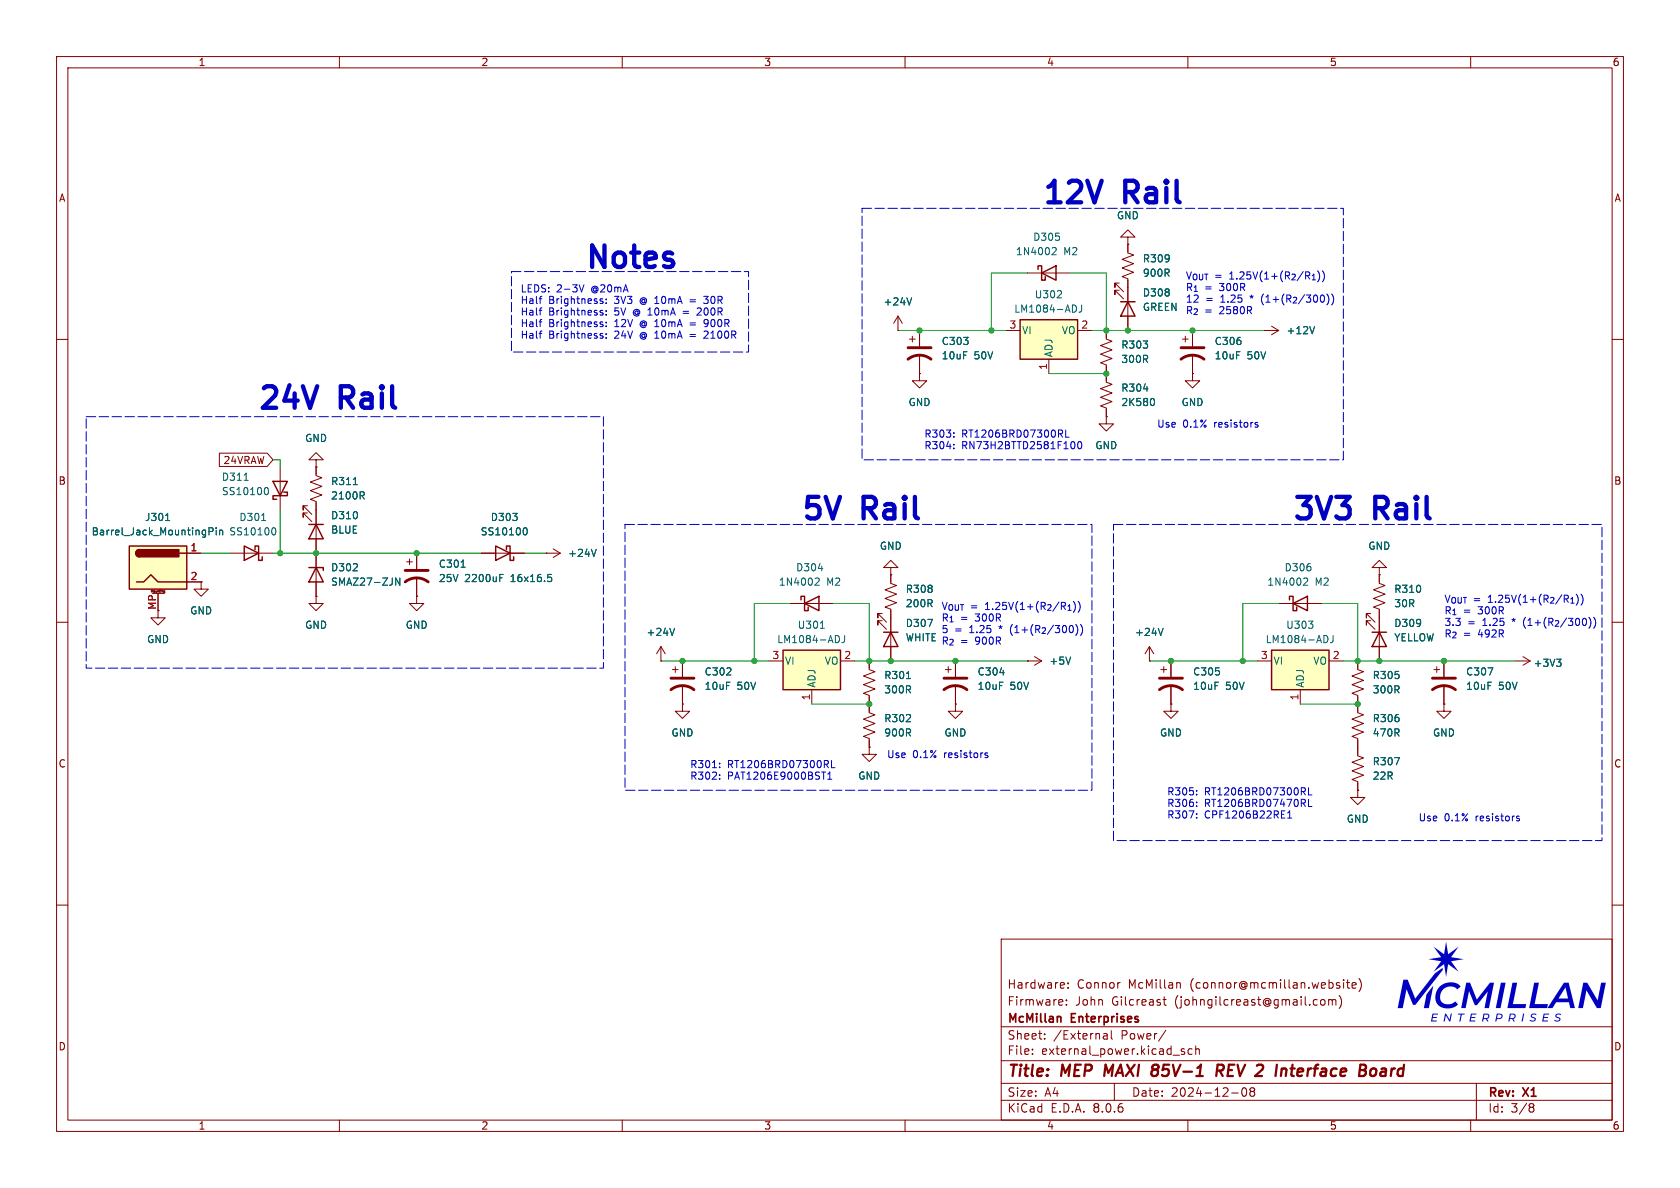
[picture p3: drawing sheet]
<svg xmlns="http://www.w3.org/2000/svg" width="297mm" height="210mm" viewBox="0 0 297 210" stroke-linecap="round" stroke-linejoin="round" font-family="sans-serif">
<g fill="none" stroke="#840000" stroke-width=".18">
<path d="M10 10h277v190h-277zM12 12h273v186h-273zM60 10v2M110 10v2M160 10v2M210 10v2M260 10v2M10 60h2M285 60h2M10 110h2M285 110h2M10 160h2"/>
<path d="M285 160h2M177 166h108v32h-108zM187.8 176.8l.1 .3-.7 .1M188.5 177.6v.1M188.5 176.8v.1M188.8 174.6v.1M188.8 173.8v.1M197.9 173.7h.1M205.6 176.7h.6M205.8 176.2v1.3l.4 .2M208.2 173.7h.3l.2 .2v.8M233.6 176.8l.4-.1 .2 .3v.4l-.2 .3-.4-.1-.1-.2v-.4z"/>
<path d="M234.9 176.8l.4-.1 .2 .2M234.9 176.7v1M235.5 176.9l.2-.2 .4 .1 .1 .9M235.5 176.9v.8M236.8 176.1a1.74 1.74 0 0 1-.1 2.2M237.5 173.2v.1M237.5 173.7v1M238 173.7h.6M238.2 173.2v1.3l.4 .2M239 174.2l.7-.1v-.3l-.5-.1-.2 .2 .1 .7h.6M240.2 173a1.72 1.72 0 0 1 0 2.3M60 198v2"/>
<path d="M110 198v2M160 198v2M177 194.5h108M177 191.5h108M177 187.5h108M177 181.5h108M182.5 186.3v.1M182.5 185.5v.1M184.7 183.6v.1M184.7 182.8v.1M195 183.5l.2 .2 .5-.1M195.1 182.8h.6v.9"/>
<path d="M195.7 183.1h-.5l-.2 .2M196.5 182.2v1.3l.2 .2M197 191.5v3M206.1 182.1l-1.3 2M208.8 185.7l.7 .4-.3 .3-.4-.1M209.4 185.5l-.4-.1-.2 .2M210 198v2M210.7 185.5l-.4-.1-.3 .3v.4l.2 .2h.5M211.4 185.5l.2-.1 .4 .1v.9M211.4 184.9v1.5M217.7 193.2h1.2M219.7 192.4l.2-.1a.81 .81 0 0 1 .6 .6 .81 .81 0 0 1-.3 .8l-.2 .1a.81 .81 0 0 1-.3-1.4z"/>
<path d="M221.2 192.9l-.2-.2 .2-.4 .5 .1 .1 .2-.3 .3M221.2 192.9l-.2 .3v.3l.2 .3 .5-.1 .1-.2-.1-.4-.2-.2M221.2 192.9h.3M260 198v2M261 191.5v6.5M270.6 195.1h.3l.3 .3-.3 .3M270.6 195.7h.3M270.9 195.7l.2 .2 .1 .4-.3 .3h-.3"/>
</g>
<g fill="none" stroke="#840000" stroke-width=".4">
<path d="M195.5 188.2l-.3 2M204 189.1h.4M204.1 188.2h.4M204.4 189.1l.2 .1M204.6 190l-.3 .2M204.6 189l-.2 .1M215.1 189.3h.8a.55 .55 0 0 0 .4-.5 .55 .55 0 0 0-.3-.6h-.7l-.3 2M215.6 189.3l.6 .9M228.1 188.9h.8M228.5 188.2l-.2 1.7 .1 .2 .3 .1M242.4 189.1a.52 .52 0 0 1 .5-.2 .52 .52 0 0 1 .4 .4v.5a.55 .55 0 0 1-.6 .4 .55 .55 0 0 1-.5-.4zM244.4 188.9l-.2 .1"/>
<path d="M244.8 189.4h-.5a.4 .4 0 0 0-.3 .4 .4 .4 0 0 0 .3 .4h.4"/>
</g>
<path d="M187.3 179.7l.3 .2v.8" fill="none" stroke="#840000" stroke-width=".3"/>
<g fill="#0000c2">
<path d="M269.3 179.2h.2l-.3 1.4h-.2z"/>
<path d="M253.4 167.4l1.9 1.3 .4-2.3 .3 2.3 1.9-1.3-1.4 1.8 2.3 .4-2.3 .3 1.4 1.9-1.9-1.4-.3 2.3-.4-2.3-1.9 1.4 1.4-1.9-2.3-.3 2.3-.4z"/>
<path d="M265.3 173.7h.9l-.9 4.5h-.9z"/>
<path d="M276.5 173.7h.8l1.1 4.5h-.8l-.2-1h-2.3l-.6 1h-.9l1.1-1.7h2.5l-.4-2-1.3 2h-.8z"/>
<path d="M267.4 173.7h.8l-.7 3.8h2.3l-.1 .7h-3.2z"/>
<path d="M271.2 173.7h.9l-.8 3.8h2.4l-.2 .7h-3.2z"/>
<path d="M275.1 179.3l.4-.1 .5 .1-.1 .1-.5-.1-.2 .2v.2l.7 .4-.1 .2-.2 .2-.4 .1-.4-.2v-.1l.5 .1 .4-.1-.1-.2-.6-.3z"/>
<path d="M279.9 173.7h.7l1.8 3.2 .7-3.2h.8l-.9 4.5h-.7l-1.8-3.1-.7 3.1h-.8z"/>
<path d="M272.9 179.2h1v.2h-.8l-.1 .4h.7l-.1 .2h-.7v.4h.8l-.1 .2h-1z"/>
<path d="M270.7 179.3l.4-.1 .5 .1v.1l-.5-.1-.3 .2 .1 .2 .6 .3v.3l-.2 .2-.5 .1-.4-.2 .1-.1 .4 .1 .4-.1v-.2l-.6-.3z"/>
<path d="M262.3 179.2h.7l.2 .2 .1 .4-.4 .3 .2 .5h-.2l-.2-.5h-.4l-.1 .5h-.2l.1-.6h.7l.3-.3-.1-.3h-.6l-.1 .6h-.2z"/>
<path d="M266.9 179.2h.7l.3 .2v.5l-.4 .2 .3 .5h-.2l-.3-.5h-.4l-.1 .5h-.2l.2-.6h.7l.3-.3-.2-.3h-.5l-.1 .6h-.2z"/>
<path d="M255.5 179.2h.1l.7 1.1 .2-1.1h.2l-.3 1.4h-.2l-.6-1.1-.2 1.1h-.2z"/>
<path d="M260 179.2h1v.2h-.8l-.1 .4h.7v.2h-.7l-.1 .4h.8v.2h-1z"/>
<path d="M257.8 179.2h1.1v.2h-.5l-.2 1.2h-.2l.2-1.2h-.4z"/>
<path d="M264.6 179.2h.8l.2 .2v.3l-.3 .4-.7 .1-.1 .4h-.2l.2-.6h.7l.2-.3-.1-.3h-.5l-.1 .6h-.2z"/>
<path d="M259.2 173.7h.7l1.2 3 2.3-3h.7l-.9 4.5h-.8l.6-2.9-1.9 2.4h-.4l-1-2.5-.6 3h-.8z"/>
<path d="M252.8 173.2l-2.6 3.3z"/>
<path d="M248.1 173.2h.8l1.3 3.3 3.5-4.4 1.3-1 .1 .3-4.9 6.2h-.4l-1.1-2.8-.7 3.4h-.9z"/>
<path d="M253.4 174.2l-.8 4h-.9l.5-2.4z"/>
<path d="M254.5 174.4a2.63 2.63 0 0 1 3.7 0l-.6 .5-.4-.4a1.77 1.77 0 0 0-2.2 .6 1.77 1.77 0 0 0 .1 2.2l.7 .2a1.75 1.75 0 0 0 1.5-.5l.5 .5a2.36 2.36 0 0 1-4-.7 2.71 2.71 0 0 1 .7-2.4z"/>
<path d="M253.2 179.2h1v.2h-.8l-.1 .4h.7v.2h-.7l-.1 .4h.8v.2h-1z"/>
</g>
<path d="M199.4 41.9h1.3l-1.3-1.3-1.3 1.3h1.3v1.3M199.4 43.2h.1M195.6 73.7v1.2h1.2l-1.2 1.3-1.3-1.3h1.3M195.6 73.7h.1M35.6 102.9v1.2h1.2l-1.2 1.3-1.3-1.3h1.3M35.6 102.9h.1M240 116.8v1.6l1 .3-2 .8 2 .8-2 .7 2 .8-2 .8 1 .3v1.6M240 139.7v1.3h1.3l-1.3 1.2-1.2-1.2h1.2M240 139.7h.1" fill="none" stroke="#840000" stroke-width=".18"/>
<path d="M22.9 96.5h10.1v7.6h-10.1z" fill="#ffffc2"/>
<path d="M22.9 96.5h10.1v7.6h-10.1zM24.6 97.2a.64 .64 0 0 0-.6 .6 .64 .64 0 0 0 .6 .6M31.7 97.8h1.3M54.6 92.7h2.5M55.9 92.7l1.2 2.6h-2.5zM24.1 102.9h1.3l1.3-1.3 1.2 1.3h5.1" fill="none" stroke="#840000" stroke-width=".25"/>
<g fill="#840000" stroke="#840000" stroke-width=".25">
<path d="M24.2 97.3l.4-.1v1.2a.63 .63 0 0 1-.5-.4 .63 .63 0 0 1 .1-.7z"/>
<path d="M24.6 97.2h7v1.2h-7z"/>
</g>
<g fill="none" stroke="#840000" stroke-width=".18">
<path d="M195.6 58.4v1.5l1 .4-2 .8 2 .7-2 .8 2 .8-2 .7 1 .4v1.5M223.5 58.4h.1M223.5 58.4h2.6M224.8 57.7l1.3 .7M226.1 58.4l-1.3 .8M33 97.8h2.6M54.4 89.4h-.8v.8v-.8l1.5 1.5M54.4 90.7h-.8v.7v-.7l1.5 1.5M55.9 90.2v7.6M71.9 99.3h1M72.4 98.8v1M73.7 97.8v2.8"/>
<path d="M26.8 104.7v-.4l.1 .3 .1-.3v.4M26.9 104.9h2.1M27.9 104.9v4.3h1.3l-1.3 1.3-1.2-1.3h1.2M28.2 104.3v.3M28.4 104.3h.1M29.1 104.7h-.1v-.2l.1-.1v.3l-.1 .1M33 102.9h2.6M73.7 105.4v1.3h1.2l-1.2 1.3-1.3-1.3h1.3M73.7 105.4h.1M73.7 102.1v3.3M203.2 116.8h.1M203.2 114.3l-.8 1.3"/>
<path d="M203.2 114.3v2.5M203.2 114.3l.8 1.3"/>
</g>
<g fill="none" stroke="#006464" stroke-width=".18">
<path d="M232.4 57.7l-.4 1.3M29.3 92h.7M37 94l.6-.1 .1-.2-.1-.3-.6-.1v1.3M38.2 93.3v.1M38.2 93.7v.9M38.8 93.7v.9M38.8 93.8l.2-.1 .3 .1 .1 .8M81.5 100.3h.7M88.3 102.1h.5M88.3 101.5h.7M96.9 101.5h.6M97 102h.3l.2 .3-.1 .5h-.4"/>
<path d="M205.6 111.1l-.4 1.2"/>
</g>
<path d="M71.6 102.9a3.3 3.3 0 0 1 4.1 0M71.6 100.8h4.1" fill="none" stroke="#840000" stroke-width=".51"/>
<path d="M180.3 56.5h10.2v7h-10.2z" fill="#ffffc2"/>
<g fill="none" stroke="#840000" stroke-width=".25">
<path d="M180.3 56.5h10.2v7h-10.2zM183.5 47.6v-.6h.6v2.5h.7v-.6M184.1 48.3l2.6-1.3v2.5zM198.1 53.3h2.6M199.4 53.3l1.3 2.6h-2.6zM43.2 96.5l2.5 1.3-2.5 1.3zM45.1 97.2v-.7h.6v2.6h.7v-.7M48.3 85.1h2.5l-1.3 2.5zM50.2 87h.6v.6h-2.5v.7h.6M87.6 96.5l2.6 1.3-2.6 1.3zM89.5 97.2v-.7h.7v2.6h.6v-.7M54.6 100.3h2.5v.5"/>
<path d="M55.9 100.3l1.2 2.6h-2.5zM156.2 111.8h2.5M157.5 111.8l1.2 2.5h-2.5z"/>
</g>
<g fill="none" stroke="#840000" stroke-width=".18">
<path d="M158.7 58.4h.1M158.7 55.9l-.7 1.3M158.7 55.9v2.5M158.7 55.9l.8 1.3M160.8 59.9h1M161.3 59.4v1.1M162.6 58.4v2.8M177.8 58.4h2.5M181.6 48.3h7.6M190.5 58.4h2.5M197.9 50h-.8v.8v-.8l1.5 1.6M197.9 51.3h-.8v.8v-.8l1.5 1.5"/>
<path d="M199.4 43.2v1.5l1 .4-2 .7 2 .8-2 .8 2 .7-2 .8 1 .4v9.1M209 59.9h1.1M209.5 59.4v1.1M210.8 58.4v2.8M162.6 66v1.3h1.2l-1.2 1.3-1.3-1.3h1.3M162.6 66h.1M162.6 62.7v3.3M185.4 63.5v2.5M195.6 66v1.6l1 .3-2 .8 2 .8-2 .7 2 .8-2 .8 1 .3v1.6M210.8 66v1.3h1.3l-1.3 1.3-1.3-1.3h1.3M210.8 66h.1M210.8 62.7v3.3"/>
<path d="M40.6 97.8h7.7M49.5 82.6v7.6M55.9 82.6v1.5l1 .4-2 .7 2 .8-2 .7 2 .8-2 .8 1 .3v1.6M55.9 81.3h1.2l-1.2-1.3-1.3 1.3h1.3v1.3M55.9 82.6h.1M55.9 97.8v7.6M85.1 97.8h7.6M96.5 97.8h.1M96.5 97.8h2.6M97.8 97l1.3 .8M99.1 97.8l-1.3 .8M55.9 105.4v1.3h1.2l-1.2 1.3-1.3-1.3h1.3"/>
<path d="M55.9 105.4h.1M156 108.5h-.8v.7v-.7l1.5 1.5M156 109.7h-.8v.8v-.8l1.5 1.6M157.5 100.3h1.2l-1.2-1.2-1.3 1.2h1.3v1.3M157.5 101.6h.1M157.5 101.6v1.5l1 .4-2 .8 2 .7-2 .8 2 .8-2 .7 1 .4v9.1M167.1 118.4h1M167.6 117.9v1M168.9 116.8v2.8M181.6 116.8h.1M181.6 116.8h2.5M182.9 116.1l1.2 .7"/>
<path d="M184.1 116.8l-1.2 .8M168.9 121.2v3.3"/>
</g>
<g fill="none" stroke="#006464" stroke-width=".18">
<path d="M161.2 52.6l-.5 1.3M186.2 43.8h.4l.1 .3-.8 .9h.8M186.9 52.6h.8M187.6 51.5v.4M189.9 53.9a.68 .68 0 0 1 .4 .7 .68 .68 0 0 1-.4 .6M191.2 53.9v.9a.41 .41 0 0 1-.5 .4M202.2 68.7h.7M203.8 70.4a.79 .79 0 0 1 0 1.3M43.2 84.9h.7M46.2 92h.8M46.9 86.2h.1a.68 .68 0 0 1 .5 .6 .68 .68 0 0 1-.5 .6h-.1M48.2 93.3h.1a.68 .68 0 0 1 .5 .6 .68 .68 0 0 1-.5 .7l-.1-.1"/>
<path d="M62.5 85.7h.7M64 87.6l.4 .6M64.2 86.9l.2 .3-.1 .3-.1 .1M92.7 93.3h.1a.68 .68 0 0 1 .4 .6 .68 .68 0 0 1-.4 .7l-.1-.1M105.4 97.1l-.4 1.3M70.7 102.2v1.2l-.7-1.2v1.2M164 109.5h.8l-.5 1.3M176.8 118.9h.7M189.3 116.1l-.4 1.3"/>
</g>
<path d="M160.5 63.5a3.3 3.3 0 0 1 4.1 0M160.5 61.5h4.1M208.8 63.5a3.3 3.3 0 0 1 4.1 0M208.8 61.5h4.1M166.9 119.9h4M166.9 121.9a3.3 3.3 0 0 1 4 0" fill="none" stroke="#840000" stroke-width=".51"/>
<path d="M138.4 114.9h10.2v7h-10.2z" fill="#ffffc2"/>
<path d="M138.4 114.9h10.2v7h-10.2zM141.6 106v-.6h.6v2.6h.7v-.7M142.2 106.7l2.6-1.3v2.6zM228 106v-.6h.6v2.6h.6v-.7M228.6 106.7l2.5-1.3v2.6zM242.6 111.8h2.5M243.8 111.8l1.3 2.5h-2.5z" fill="none" stroke="#840000" stroke-width=".25"/>
<g fill="none" stroke="#840000" stroke-width=".18">
<path d="M116.8 116.8h.1M116.8 114.3l-.7 1.3M116.8 114.3v2.5M116.8 114.3l.8 1.3M118.9 118.4h1M119.4 117.9v1M120.6 116.8v2.8M135.9 116.8h2.5M139.7 106.7h7.6M148.6 116.8h2.5M153.7 116.8v1.6l1 .3-2 .8 2 .8-2 .7 2 .8-2 .8 1 .3v3.1l1 .4-2 .7 2 .8-2 .8 2 .7-2 .8 1 .4v1.5M205.2 118.4h1"/>
<path d="M205.7 117.9v1M207 116.8v2.8M226.1 106.7h7.6M242.3 108.5h-.7v.7v-.7l1.5 1.5M242.3 109.7h-.7v.8v-.8l1.5 1.6M243.8 101.6v1.5l1.1 .4-2.1 .8 2.1 .7-2.1 .8 2.1 .8-2.1 .7 1 .4v9.1M243.8 100.3h1.3l-1.3-1.2-1.2 1.2h1.2v1.3M243.8 101.6h.1M253.5 118.4h1M254 117.9v1M255.3 116.8v2.8M268 116.8h2.5"/>
<path d="M269.2 116.1l1.3 .7M270.5 116.8l-1.3 .8M120.6 124.5v1.2h1.3l-1.3 1.3-1.2-1.3h1.2M120.6 124.5h.1M120.6 121.2v3.3M143.5 121.9v2.6M153.7 132.1v1.3h1.2l-1.2 1.2-1.3-1.2h1.3M153.7 132.1h.1M168.9 124.5v1.2h1.3l-1.3 1.3-1.3-1.3h1.3M168.9 124.5h.1M207 121.2v3.3M255.3 124.5v1.2h1.2l-1.2 1.3-1.3-1.3h1.3"/>
<path d="M255.3 124.5h.1M255.3 121.2v3.3"/>
</g>
<path d="M119.3 111.1l-.5 1.2M144.3 102.2h.4l.1 .3-.8 .9h.8M144.7 100.5h.8M145 111.1h.7M148 112.3a.68 .68 0 0 1 .4 .7 .68 .68 0 0 1-.4 .6M149.3 112.3v.9a.41 .41 0 0 1-.5 .4M160.3 120h.7M230.6 102.2h.5l.1 .3-.8 .9h.8M263.1 118.1h.8l-.5 1.2M275.2 116.5h.8l-.5 .5M275.7 117l.3 .3v.3l-.3 .2" fill="none" stroke="#006464" stroke-width=".18"/>
<path d="M118.6 119.9h4.1M205 119.9h4M253.2 119.9h4.1M118.6 121.9a3.3 3.3 0 0 1 4.1 0M205 121.9a3.3 3.3 0 0 1 4 0M253.2 121.9a3.3 3.3 0 0 1 4.1 0" fill="none" stroke="#840000" stroke-width=".51"/>
<path d="M224.8 114.9h10.1v7h-10.1z" fill="#ffffc2"/>
<path d="M224.8 114.9h10.1v7h-10.1z" fill="none" stroke="#840000" stroke-width=".25"/>
<g fill="none" stroke="#840000" stroke-width=".18">
<path d="M158.7 58.4h.1M162.6 58.4v2.8M195.6 58.4v1.3M199.4 43.2h.1M199.4 43.2v1.3M199.4 49.5v3.8M199.4 55.9v2.5M210.8 58.4v2.8M223.5 58.4h.1M162.6 66h.1M162.6 62.7v3.3M195.6 73.7h.1"/>
<path d="M195.6 64.8v2.5M195.6 72.4v1.3M210.8 66h.1M210.8 62.7v3.3M33 97.8h2.6M38.8 80.1h8.4l1.1 1.2-1.1 1.2h-8.4zM55.9 82.6h.1M55.9 82.6v1.2M55.9 88.9v3.8M55.9 95.3v5M73.7 97.8v2.8M85.1 97.8h2.5"/>
<path d="M90.2 97.8h2.5M96.5 97.8h.1M27.9 104.9v3.1M33 102.9h2.6M35.6 102.9h.1M55.9 105.4h.1M55.9 102.9v2.5M73.7 105.4h.1M73.7 102.1v3.3M116.8 116.8h.1M120.6 116.8v2.8M153.7 116.8v1.3"/>
<path d="M157.5 101.6h.1M157.5 101.6v1.3M157.5 108v3.8M157.5 114.3v2.5M168.9 116.8v2.8M181.6 116.8h.1M203.2 116.8h.1M207 116.8v2.8M222.2 116.8h2.6M234.9 116.8h2.6M240 116.8v1.3M243.8 101.6h.1"/>
<path d="M243.8 101.6v1.3M243.8 108v3.8M243.8 114.3v2.5M255.3 116.8v2.8M120.6 124.5h.1M120.6 121.2v3.3M153.7 132.1h.1M153.7 123.2v2.5M153.7 130.8v1.3M168.9 124.5h.1M168.9 121.2v3.3M207 124.5v1.2h1.3l-1.3 1.3-1.3-1.3h1.3"/>
<path d="M207 124.5h.1M207 121.2v3.3M229.9 121.9v2.6M240 123.2v2.8l1 .4-2 .7 2 .8-2 .8 2 .7-2 .8 1 .4v3l1 .4-2 .7 2 .8-2 .8 2 .7-2 .8 1 .4v1.5M240 139.7h.1M255.3 124.5h.1M255.3 121.2v3.3"/>
</g>
<g fill="none" stroke="#006464" stroke-width=".18">
<path d="M161.2 52.6l-.5 1.3M232.4 57.7l-.4 1.3M202.2 68.7h.7M203.8 70.4a.79 .79 0 0 1 0 1.3M29.3 92h.7M37 94l.6-.1 .1-.2-.1-.3-.6-.1v1.3M38.2 93.3v.1M38.2 93.7v.9M38.8 93.7v.9M38.8 93.8l.2-.1 .3 .1 .1 .8M62.5 85.7h.7M64 87.6l.4 .6"/>
<path d="M64.2 86.9l.2 .3-.1 .3-.1 .1M92.7 93.3h.1a.68 .68 0 0 1 .4 .6 .68 .68 0 0 1-.4 .7l-.1-.1M105.4 97.1l-.4 1.3M70.7 102.2v1.2l-.7-1.2v1.2M81.5 100.3h.7M88.3 102.1h.5M88.3 101.5h.7M96.9 101.5h.6M97 102h.3l.2 .3-.1 .5h-.4M119.3 111.1l-.5 1.2M160.3 120h.7M164 109.5h.8l-.5 1.3"/>
<path d="M176.8 118.9h.7M189.3 116.1l-.4 1.3M205.6 111.1l-.4 1.2M231.3 109.8h.8l-.4 .5M232 110.4v.5M234.3 112.3a.68 .68 0 0 1 .5 .7 .68 .68 0 0 1-.5 .6M235.7 112.3v.9a.41 .41 0 0 1-.5 .4M263.1 118.1h.8l-.5 1.2M275.2 116.5h.8l-.5 .5M275.7 117l.3 .3v.3l-.3 .2M246.6 133.9h.8l-.5 1.3"/>
</g>
<g fill="none" stroke="#0000c2" stroke-width=".18">
<path d="M95.3 52.8h.5M95.3 54.9h.5M95.3 56.9h.5M95.3 58.9h.5M95.7 54.4h.1M95.7 56.5h.1M95.7 58.5h.1M102.4 50.3l.4 1.3 .4-1.3M106.3 52.8l.3 .1M106.3 53.2l.3 .1v.2l-.2 .2h-.2M106.3 55.3h.3v.2l-.2 .2h-.2M106.3 57.3l.3 .1v.2l-.2 .1h-.2"/>
<path d="M106.3 59.4h.3v.2l-.2 .2h-.2M106.3 54.9h.3M106.3 56.9l.3 .1M106.3 58.9l.3 .1M107.2 53.5v.2M107.2 52.9v.1M107.2 54.9v.1M107.2 55.6v.1M107.2 57v.1M107.2 57.6v.1M107.2 59v.1M107.2 59.7v.1"/>
<path d="M120.8 55h.9M120.8 55.4h.9M122 53h1M122 53.4h1M122 57.1h1M122 57.4h1M122 59.1h1M122 59.5h1M123.7 54.4l-.4 .2M123.9 55l-.7 .7h.8M124.4 53.5l.5 .2M124.4 52.4h.8l-.4 .5h.1"/>
<path d="M124.5 56.6v.5l.4 .2M124.6 57.7h.2M124.9 58.5l-.4 .1M125.1 59.1l-.7 .7h.8M168.6 77.2v.1M168.6 76.5v.1M168.6 78.5v.2M168.6 79.2v.1M187.4 76.7l.5 .6M187.7 76.1l.2 .2-.2 .3M188.4 76v1.3h.6M189.9 78.2l.1 .3-.1 .7"/>
<path d="M190.7 78.1h.1a.68 .68 0 0 1 .5 .6 .68 .68 0 0 1-.5 .6 .84 .84 0 0 1-.1-1.2zM221.9 75l.5 .3v.2h-.4M221.9 74.7h.5M127.2 135.6v.1M127.2 134.9v.1M127.2 137v.1M127.2 137.6v.1M146 135.1l.5 .6M146.3 134.5l.2 .2-.2 .3M146.3 137.7h.8M146.3 136.8l.4-.3v1.2M147 134.4v1.3h.6"/>
<path d="M174.2 133.4l.5 .3-.1 .2h-.4M174.2 133.1h.4M211.5 139.7v.2M230.4 139.9l.4 .6M230.7 139.3l.1 .2-.1 .4M231.3 139.3v1.2h.6M211.5 140.4v.1M211.5 143.8v.1M211.5 141.8v.1M211.5 142.4v.2M211.5 144.5v.1M227.6 144.6h.8"/>
<path d="M227.6 143.7l.4-.4v1.3M230.4 142l.4 .6M230.7 141.4l.1 .1-.1 .4M231.3 141.3v1.3h.6M268.2 144.6l.4 .3v.1l-.4 .1M268.2 144.3h.4"/>
</g>
<path d="M152.4 36.8h85.1v44.5h-85.1zM90.4 48h41.9v14.2h-41.9zM15.2 73.7h91.5v44.4h-91.5zM110.5 92.7h82.5v47h-82.5zM196.8 92.7h86.4v55.9h-86.4z" fill="none" stroke="#0000c2" stroke-width=".18" stroke-dasharray="1.7 .6"/>
<g fill="none" stroke="#009600" stroke-width=".18">
<path d="M158.7 58.4h19.1M181.6 48.3h-6.3v10.1M189.2 48.3h6.4v10.1M193 58.4h30.5M185.4 66h10.2M35.6 97.8h5M48.3 97.8h36.8M48.3 81.3h1.2v1.3M49.5 90.2v7.6M92.7 97.8h3.8M116.8 116.8h19.1M139.7 106.7h-6.4v10.1"/>
<path d="M147.3 106.7h6.4v10.1M151.1 116.8h30.5M203.2 116.8h19M226.1 106.7h-6.4v10.1M233.7 106.7h6.3v10.1M237.5 116.8h30.5M143.5 124.5h10.2M229.9 124.5h10.1"/>
</g>
<g fill="#009600" stroke="#009600" stroke-width=".18">
<circle cx="195.6" cy="58.4" r=".46"/>
<circle cx="199.4" cy="58.4" r=".46"/>
<circle cx="157.5" cy="116.8" r=".46"/>
<circle cx="153.7" cy="116.8" r=".46"/>
<circle cx="153.7" cy="124.5" r=".46"/>
<circle cx="133.3" cy="116.8" r=".46"/>
<circle cx="255.3" cy="116.8" r=".46"/>
<circle cx="55.9" cy="97.8" r=".46"/>
<circle cx="73.7" cy="97.8" r=".46"/>
<circle cx="120.6" cy="116.8" r=".46"/>
<circle cx="49.5" cy="97.8" r=".46"/>
<circle cx="240" cy="116.8" r=".46"/>
<circle cx="243.8" cy="116.8" r=".46"/>
<circle cx="240" cy="124.5" r=".46"/>
<circle cx="207" cy="116.8" r=".46"/>
<circle cx="219.7" cy="116.8" r=".46"/>
<circle cx="162.6" cy="58.4" r=".46"/>
<circle cx="175.3" cy="58.4" r=".46"/>
<circle cx="168.9" cy="116.8" r=".46"/>
<circle cx="195.6" cy="66" r=".46"/>
<circle cx="210.8" cy="58.4" r=".46"/>
</g>
<g font-size="5.3" fill="#0000c2">
<text x="183.8" y="37.1">12V</text>
<text x="198.8" y="37.1">Rail</text>
<text x="103" y="48.5">Notes</text>
<text x="45.2" y="73.4">24V</text>
<text x="60.1" y="73.4">Rail</text>
<text x="141.2" y="93">5V</text>
<text x="152.5" y="93">Rail</text>
<text x="228" y="93">3V3</text>
<text x="243" y="93">Rail</text>
</g>
<g font-size="2.8" fill="#840000">
<text x="178" y="190.9">Title:</text>
<text x="187.7" y="190.9">MEP</text>
<text x="196.1" y="190.9">MAXI</text>
<text x="205.3" y="190.9">85V-1</text>
<text x="217.5" y="190.9">REV 2</text>
<text x="229.6" y="190.9">Interface</text>
<text x="245.1" y="190.9">Board</text>
</g>
<g font-size="2.1" fill="#840000">
<text x="178" y="178">Firmware:</text>
<text x="178" y="175">Hardware:</text>
<text x="190.1" y="178">John</text>
<text x="190.4" y="175">Connor</text>
<text x="196.6" y="178">Gilcreast</text>
<text x="199.5" y="175">McMillan</text>
<text x="207.8" y="178">(johngilcreast@gmail.com)</text>
<text x="210.5" y="175">(connor@mcmillan.website)</text>
<text x="178" y="184">Sheet:</text>
<text x="178" y="181.2">McMillan</text>
<text x="186.2" y="184">/External</text>
<text x="189.5" y="181.2">Enterprises</text>
<text x="198.2" y="184">Power/</text>
<text x="178" y="186.7">File:</text>
<text x="184.1" y="186.7">external_power.kicad_sch</text>
<text x="178" y="196.9">KiCad</text>
<text x="178" y="194.1">Size:</text>
<text x="184.7" y="194.1">A4</text>
<text x="185.7" y="196.9">E.D.A.</text>
<text x="193.3" y="196.9">8.0.6</text>
<text x="200" y="194.1">Date:</text>
<text x="207" y="194.1">2024-12-08</text>
<text x="263" y="194.3">Rev:</text>
<text x="263" y="196.9">Id:</text>
<text x="267.1" y="196.9">3/8</text>
<text x="269.4" y="194.3">X1</text>
</g>
<g font-size="1.8" fill="#840000">
<text x="35" y="11.9">1</text>
<text x="85" y="11.9">2</text>
<text x="135" y="11.9">3</text>
<text x="185" y="11.9">4</text>
<text x="235" y="11.9">5</text>
<text x="285" y="11.9">6</text>
<text x="10.3" y="35.9">A</text>
<text x="285.3" y="35.9">A</text>
<text x="39.4" y="82.2">24VRAW</text>
<text x="10.3" y="85.9">B</text>
<text x="285.3" y="85.9">B</text>
<text x="10.3" y="135.9">C</text>
<text x="285.3" y="135.9">C</text>
<text x="10.3" y="185.9">D</text>
<text x="285.3" y="185.9">D</text>
<text x="35" y="199.9">1</text>
<text x="85" y="199.9">2</text>
<text x="135" y="199.9">3</text>
<text x="185" y="199.9">4</text>
<text x="235" y="199.9">5</text>
<text x="285" y="199.9">6</text>
</g>
<g font-size="1.8" fill="#006464">
<text x="197.4" y="39">GND</text>
<text x="179.5" y="45.3">1N4002</text>
<text x="182.6" y="42.8">D305</text>
<text x="188" y="45.3">M2</text>
<text x="201.9" y="46.6">R309</text>
<text x="182.8" y="52.9">U302</text>
<text x="201.9" y="52.6">D308</text>
<text x="201.9" y="49.1">900R</text>
<text x="156.1" y="54.2">+24V</text>
<text x="179.2" y="55.5">LM1084-ADJ</text>
<text x="180.6" y="59.3">VI</text>
<text x="187.6" y="59.3">VO</text>
<text x="201.9" y="55.2">GREEN</text>
<text x="227.3" y="59.3">+12V</text>
<text x="166.4" y="61.2">C303</text>
<text x="166.4" y="63.7">10uF</text>
<text x="172.2" y="63.7">50V</text>
<text x="186.3" y="63.2" transform="rotate(-90 186.3 63.2)">ADJ</text>
<text x="198.1" y="61.8">R303</text>
<text x="198.1" y="64.4">300R</text>
<text x="214.6" y="61.2">C306</text>
<text x="214.6" y="63.7">10uF</text>
<text x="220.5" y="63.7">50V</text>
<text x="160.5" y="72">GND</text>
<text x="198.1" y="69.4">R304</text>
<text x="198.1" y="72">2K580</text>
<text x="208.8" y="72">GND</text>
<text x="53.8" y="78.3">GND</text>
<text x="193.5" y="79.6">GND</text>
<text x="39.1" y="85.2">D311</text>
<text x="39.1" y="87.7">SS10100</text>
<text x="58.4" y="86">R311</text>
<text x="58.4" y="88.5">2100R</text>
<text x="16.1" y="94.8">Barrel_Jack_MountingPin</text>
<text x="25.5" y="92.3">J301</text>
<text x="40.4" y="94.8">SS10100</text>
<text x="42.2" y="92.3">D301</text>
<text x="58.4" y="92">D310</text>
<text x="58.4" y="94.5">BLUE</text>
<text x="84.9" y="94.8">SS10100</text>
<text x="86.7" y="92.3">D303</text>
<text x="58.4" y="101.2">D302</text>
<text x="77.5" y="100.6">C301</text>
<text x="100.3" y="98.7">+24V</text>
<text x="140.6" y="101.2">D304</text>
<text x="155.4" y="97.4">GND</text>
<text x="227" y="101.2">D306</text>
<text x="241.8" y="97.4">GND</text>
<text x="58.4" y="103.7">SMAZ27-ZJN</text>
<text x="77.5" y="103.1">25V</text>
<text x="82.2" y="103.1">2200uF</text>
<text x="90.4" y="103.1">16x16.5</text>
<text x="137.6" y="103.7">1N4002</text>
<text x="146.1" y="103.7">M2</text>
<text x="160" y="105">R308</text>
<text x="160" y="107.5">200R</text>
<text x="223.9" y="103.7">1N4002</text>
<text x="232.5" y="103.7">M2</text>
<text x="246.4" y="105">R310</text>
<text x="246.4" y="107.5">30R</text>
<text x="25.9" y="113.9">GND</text>
<text x="33.5" y="108.8">GND</text>
<text x="53.8" y="111.4">GND</text>
<text x="71.6" y="111.4">GND</text>
<text x="114.2" y="112.6">+24V</text>
<text x="137.3" y="113.9">LM1084-ADJ</text>
<text x="140.9" y="111.4">U301</text>
<text x="160" y="111">D307</text>
<text x="160" y="113.6">WHITE</text>
<text x="200.6" y="112.6">+24V</text>
<text x="223.7" y="113.9">LM1084-ADJ</text>
<text x="227.3" y="111.4">U303</text>
<text x="246.4" y="111">D309</text>
<text x="246.4" y="113.6">YELLOW</text>
<text x="124.5" y="119.6">C302</text>
<text x="138.7" y="117.7">VI</text>
<text x="145.7" y="117.7">VO</text>
<text x="172.7" y="119.6">C304</text>
<text x="185.4" y="117.7">+5V</text>
<text x="210.8" y="119.6">C305</text>
<text x="225" y="117.7">VI</text>
<text x="232.1" y="117.7">VO</text>
<text x="259.1" y="119.6">C307</text>
<text x="271" y="118.1">+3V3</text>
<text x="124.5" y="122.1">10uF</text>
<text x="130.3" y="122.1">50V</text>
<text x="144.4" y="121.7" transform="rotate(-90 144.4 121.7)">ADJ</text>
<text x="156.2" y="120.2">R301</text>
<text x="156.2" y="122.8">300R</text>
<text x="172.7" y="122.1">10uF</text>
<text x="178.6" y="122.1">50V</text>
<text x="210.8" y="122.1">10uF</text>
<text x="216.7" y="122.1">50V</text>
<text x="230.7" y="121.7" transform="rotate(-90 230.7 121.7)">ADJ</text>
<text x="242.6" y="120.2">R305</text>
<text x="242.6" y="122.8">300R</text>
<text x="259.1" y="122.1">10uF</text>
<text x="264.9" y="122.1">50V</text>
<text x="118.6" y="130.4">GND</text>
<text x="156.2" y="127.9">R302</text>
<text x="156.2" y="130.4">900R</text>
<text x="166.9" y="130.4">GND</text>
<text x="205" y="130.4">GND</text>
<text x="242.6" y="127.9">R306</text>
<text x="242.6" y="130.4">470R</text>
<text x="253.2" y="130.4">GND</text>
<text x="242.6" y="135.5">R307</text>
<text x="151.6" y="138">GND</text>
<text x="242.6" y="138">22R</text>
<text x="238" y="145.6">GND</text>
</g>
<g font-size="1.8" fill="#0000c2">
<text x="91.9" y="51.9">LEDS:</text>
<text x="91.9" y="53.9">Half</text>
<text x="97" y="53.9">Brightness:</text>
<text x="98.4" y="51.9">2-3V</text>
<text x="104.6" y="51.9">@20mA</text>
<text x="108.7" y="53.9">3V3</text>
<text x="113.4" y="53.9">@ 10mA</text>
<text x="125.3" y="53.9">30R</text>
<text x="209.5" y="49.6">V_{OUT} 1.25V(1+(R_{2}/R_{1}))</text>
<text x="209.5" y="51.7">R_{1}</text>
<text x="209.5" y="53.7">12</text>
<text x="213" y="51.7">=</text>
<text x="213.1" y="53.7">=</text>
<text x="214.7" y="49.6">=</text>
<text x="215.7" y="51.7">300R</text>
<text x="215.9" y="53.7">1.25</text>
<text x="221.3" y="53.7">*</text>
<text x="223.4" y="53.7">(1+(R_{2}/300))</text>
<text x="91.9" y="56">Half</text>
<text x="91.9" y="58">Half</text>
<text x="97" y="56">Brightness:</text>
<text x="97" y="58">Brightness:</text>
<text x="108.7" y="56">5V</text>
<text x="108.7" y="58">12V</text>
<text x="112.2" y="56">@ 10mA</text>
<text x="113.4" y="58">@ 10mA</text>
<text x="124.1" y="56">200R</text>
<text x="125.3" y="58">900R</text>
<text x="209.5" y="55.8">R_{2}</text>
<text x="213" y="55.8">=</text>
<text x="215.7" y="55.8">2580R</text>
<text x="91.9" y="60.1">Half</text>
<text x="97" y="60.1">Brightness:</text>
<text x="108.7" y="60.1">24V</text>
<text x="113.4" y="60.1">@ 10mA</text>
<text x="125.3" y="60.1">2100R</text>
<text x="163.3" y="77.6">R303:</text>
<text x="170" y="77.6">RT1206BRD07300RL</text>
<text x="204.5" y="75.8">Use</text>
<text x="209.1" y="75.8">0.1%</text>
<text x="214.8" y="75.8">resistors</text>
<text x="163.3" y="79.6">R304:</text>
<text x="170" y="79.6">RN73H2BTTD2581F100</text>
<text x="255.3" y="106.8">V_{OUT} 1.25V(1+(R_{2}/R_{1}))</text>
<text x="260.4" y="106.8">=</text>
<text x="166.4" y="108">V_{OUT} 1.25V(1+(R_{2}/R_{1}))</text>
<text x="166.4" y="110.1">R_{1}</text>
<text x="166.4" y="112.1">5</text>
<text x="168.8" y="112.1">=</text>
<text x="169.8" y="110.1">=</text>
<text x="171.5" y="112.1">1.25</text>
<text x="171.5" y="108">=</text>
<text x="172.5" y="110.1">300R</text>
<text x="176.9" y="112.1">*</text>
<text x="179" y="112.1">(1+(R_{2}/300))</text>
<text x="255.3" y="108.8">R_{1}</text>
<text x="255.3" y="110.9">3.3</text>
<text x="255.3" y="112.9">R_{2}</text>
<text x="258.7" y="108.8">=</text>
<text x="258.7" y="112.9">=</text>
<text x="259.5" y="110.9">=</text>
<text x="261.4" y="108.8">300R</text>
<text x="261.4" y="112.9">492R</text>
<text x="262.2" y="110.9">1.25</text>
<text x="267.6" y="110.9">*</text>
<text x="269.8" y="110.9">(1+(R_{2}/300))</text>
<text x="166.4" y="114.2">R_{2}</text>
<text x="169.8" y="114.2">=</text>
<text x="172.5" y="114.2">900R</text>
<text x="121.9" y="136">R301:</text>
<text x="128.6" y="136">RT1206BRD07300RL</text>
<text x="156.7" y="134.2">Use</text>
<text x="161.3" y="134.2">0.1%</text>
<text x="167" y="134.2">resistors</text>
<text x="121.9" y="138">R302:</text>
<text x="128.6" y="138">PAT1206E9000BST1</text>
<text x="206.2" y="140.8">R305:</text>
<text x="206.2" y="142.9">R306:</text>
<text x="212.9" y="140.8">RT1206BRD07300RL</text>
<text x="212.9" y="142.9">RT1206BRD07470RL</text>
<text x="206.2" y="144.9">R307:</text>
<text x="212.9" y="144.9">CPF1206B22RE1</text>
<text x="250.7" y="145.4">Use</text>
<text x="255.3" y="145.4">0.1%</text>
<text x="261" y="145.4">resistors</text>
</g>
<g font-size="1.8" fill="#a90000">
<text x="178.4" y="58.2">3</text>
<text x="191.1" y="58.2">2</text>
<text x="185.2" y="65.5" transform="rotate(-90 185.2 65.5)">1</text>
<text x="33.6" y="97.5">1</text>
<text x="27.7" y="107.9" transform="rotate(-90 27.7 107.9)">MP</text>
<text x="33.6" y="102.6">2</text>
<text x="136.5" y="116.6">3</text>
<text x="149.2" y="116.6">2</text>
<text x="222.8" y="116.6">3</text>
<text x="235.5" y="116.6">2</text>
<text x="143.3" y="123.9" transform="rotate(-90 143.3 123.9)">1</text>
<text x="229.6" y="123.9" transform="rotate(-90 229.6 123.9)">1</text>
</g>
<text font-size=".5" fill="#840000" x="26.5" y="104.9">Mounting</text>
</svg>
